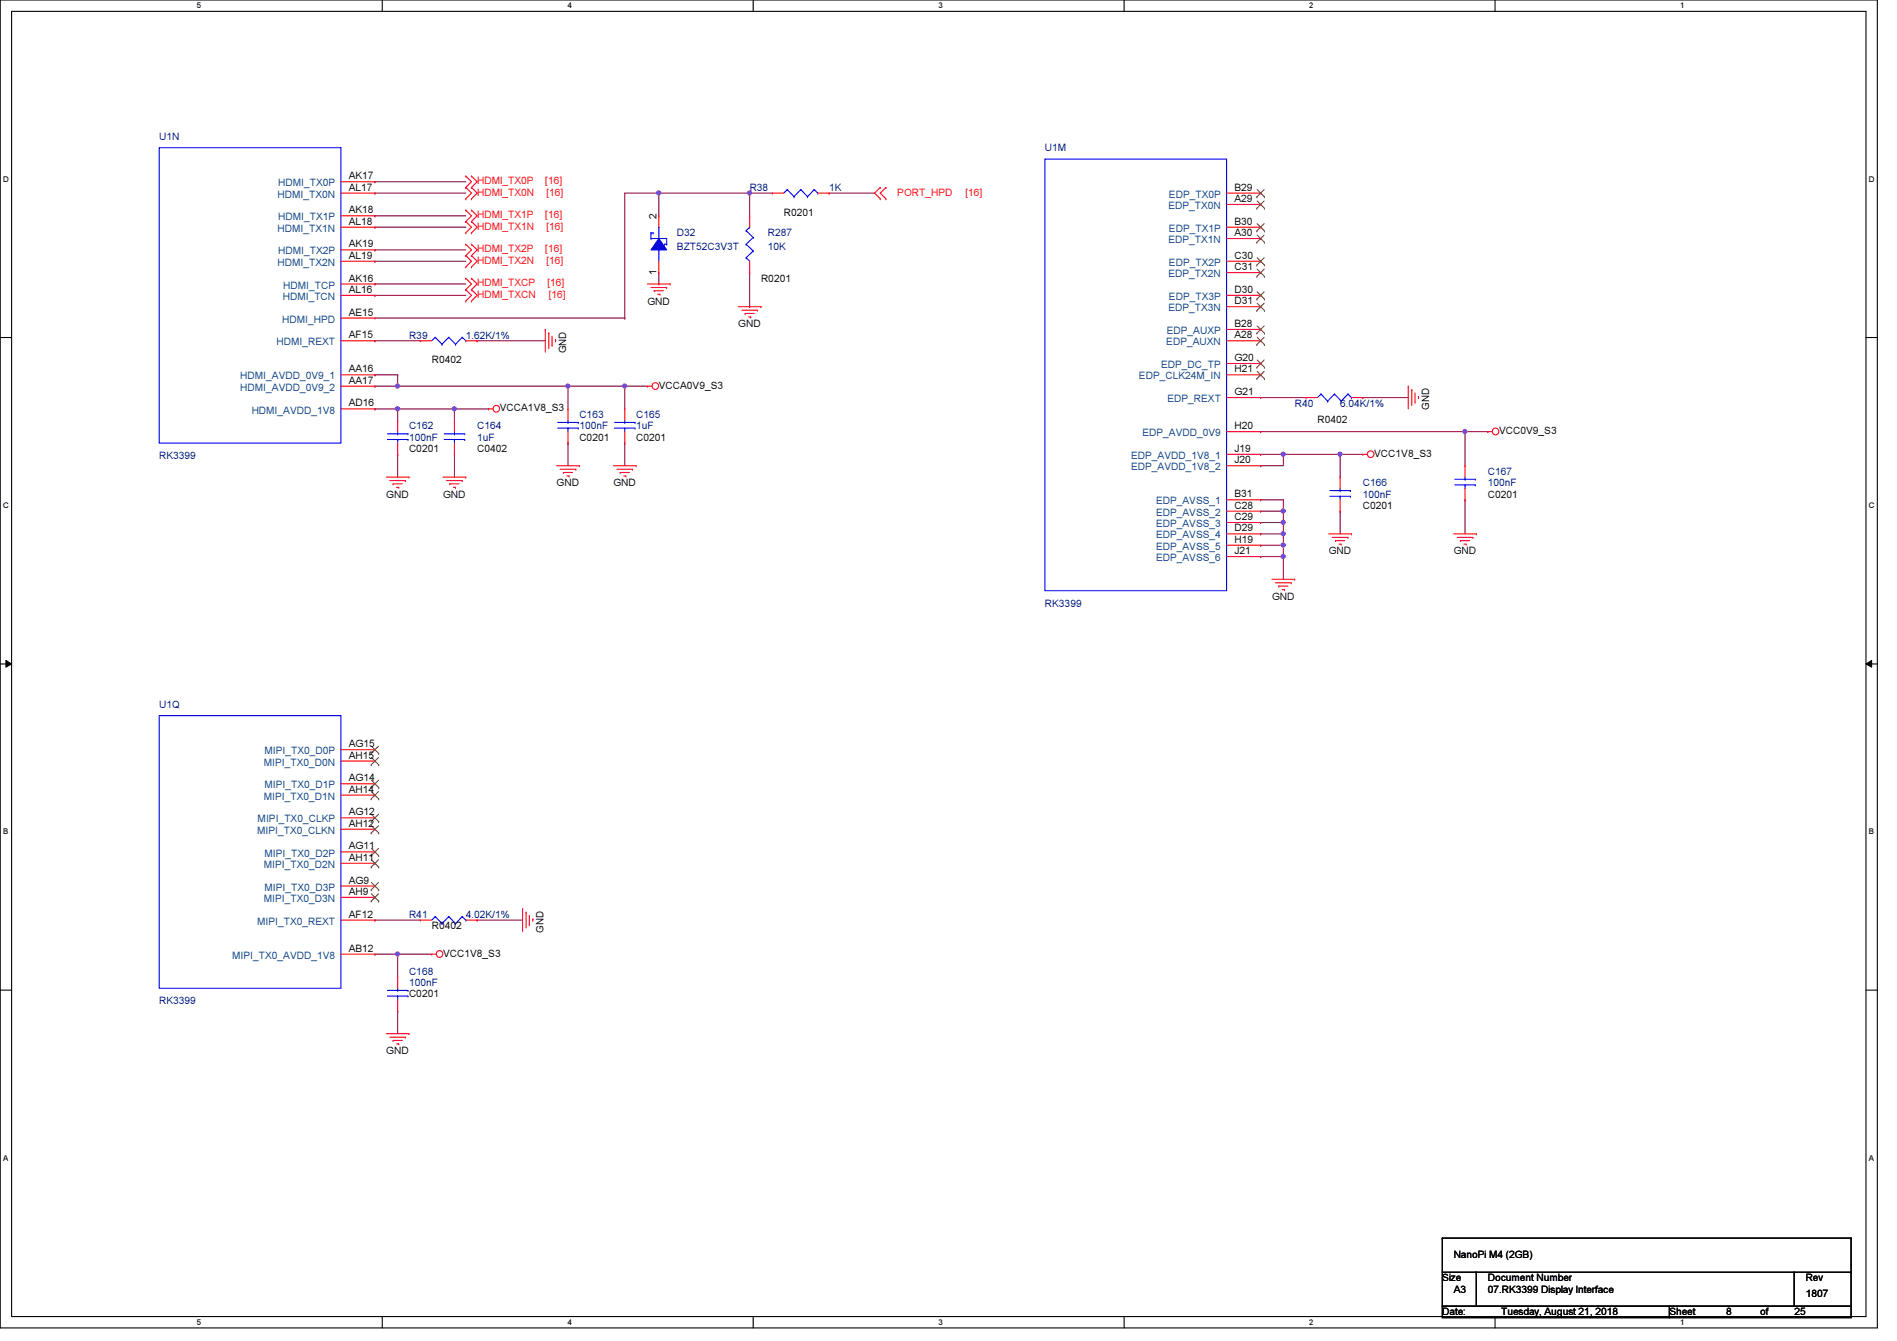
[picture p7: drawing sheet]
<svg xmlns="http://www.w3.org/2000/svg" width="297mm" height="210mm" viewBox="0 0 297 210" stroke-linecap="round" stroke-linejoin="round" font-family="sans-serif">
<path d="M0 0h294v207.9h-294zM1.8 1.8h290.4v204.3h-290.4z" fill="none" stroke="#000" stroke-width=".17"/>
<g fill="#fff">
<path d="M30.8 .2h.7v1.4h-.7z"/>
<path d="M30.8 206.2h.7v1.4h-.7z"/>
</g>
<path d="M59.9 0v1.8M59.9 206.1v1.8" fill="none" stroke="#000" stroke-width=".17"/>
<g fill="#fff">
<path d="M88.9 .2h.6v1.4h-.6z"/>
<path d="M88.9 206.2h.6v1.4h-.6z"/>
</g>
<path d="M117.9 0v1.8M117.9 206.1v1.8" fill="none" stroke="#000" stroke-width=".17"/>
<g fill="#fff">
<path d="M146.9 .2h.7v1.4h-.7z"/>
<path d="M146.9 206.2h.7v1.4h-.7z"/>
</g>
<path d="M176 0v1.8M176 206.1v1.8" fill="none" stroke="#000" stroke-width=".17"/>
<g fill="#fff">
<path d="M205 .2h.7v1.4h-.7z"/>
<path d="M205 206.2h.7v1.4h-.7z"/>
</g>
<path d="M234.1 0v1.8M234.1 206.1v1.8" fill="none" stroke="#000" stroke-width=".17"/>
<g fill="#fff">
<path d="M263.1 .2h.7v1.4h-.7z"/>
<path d="M263.1 206.2h.7v1.4h-.7z"/>
<path d="M.5 27.3h.9v1.4h-.9z"/>
<path d="M292.6 27.3h.9v1.4h-.9z"/>
<path d="M.5 78.4h.9v1.4h-.9z"/>
<path d="M292.6 78.4h.9v1.4h-.9z"/>
</g>
<path d="M0 52.8h1.8M292.2 52.8h1.8" fill="none" stroke="#000" stroke-width=".17"/>
<g fill="#fff">
<path d="M.5 129.5h.8v1.4h-.8z"/>
<path d="M292.6 129.5h.9v1.4h-.9z"/>
</g>
<path d="M0 103.9h1.8M292.2 103.9h1.8" fill="none" stroke="#000" stroke-width=".17"/>
<path d="M.9 103.4l.9 .5-.9 .5zM292.2 103.9l.9-.5v1z" fill="#000"/>
<path d="M.9 103.4l.9 .5-.9 .5zM292.2 103.9l.9-.5v1z" fill="none" stroke="#000" stroke-width=".16"/>
<g fill="#fff">
<path d="M.5 180.5h.8v1.4h-.8z"/>
<path d="M292.6 180.5h.9v1.4h-.9z"/>
</g>
<path d="M0 155h1.8M292.2 155h1.8" fill="none" stroke="#000" stroke-width=".17"/>
<g fill="none" stroke="#800040" stroke-width=".17">
<path d="M58.7 60.5h.1M58.7 64h.1M58.7 60.5h3.6M58.7 64h3.6M62.3 71.1h.1M62.3 71.1v3.6M71.2 64h.1M71.2 64h5.3M88.9 69.3h.1M88.9 60.5h.1M88.9 60.5v3.5M88.9 69.3v3.6"/>
<path d="M88.9 60.5h8.9M58.7 144h.1M58.7 144h7.1M62.3 149.4h.1M62.3 158.2h.1M62.3 149.4h5.3M62.3 149.4v3.5M62.3 158.2v3.6M74.7 144h.1M74.7 144h7.1"/>
</g>
<circle cx="97.8" cy="60.4" r=".32" fill="#f0f"/>
<circle cx="97.8" cy="60.4" r=".32" fill="none" stroke="#f0f" stroke-width=".17"/>
<path d="M62.3 64h.1M62.3 64h8.9" fill="none" stroke="#800040" stroke-width=".17"/>
<circle cx="71.1" cy="64" r=".32" fill="#f0f"/>
<circle cx="71.1" cy="64" r=".32" fill="none" stroke="#f0f" stroke-width=".17"/>
<circle cx="62.2" cy="64" r=".32" fill="#f0f"/>
<circle cx="62.2" cy="64" r=".32" fill="none" stroke="#f0f" stroke-width=".17"/>
<g fill="none" stroke="#800040" stroke-width=".17">
<path d="M58.7 39.1h.1M58.7 28.4h.1M58.7 30.2h.1M58.7 33.8h.1M58.7 35.6h.1M58.7 39.1h14.2M58.7 28.4h14.2M58.7 30.2h14.2M58.7 33.8h14.2M58.7 35.6h14.2M58.7 58.7h.1M58.7 53.3h.1"/>
<path d="M58.7 40.9h.1M58.7 44.4h.1M58.7 46.2h.1M58.7 58.7h3.6M58.7 53.3h7.1M58.7 40.9h14.2M58.7 44.4h14.2M58.7 46.2h14.2M62.3 58.7h.1M62.3 58.7v1.8M74.7 53.3h.1M74.7 53.3h10.7"/>
<path d="M62.3 64h.1M62.3 64v1.8M201 78.2h.1M201 78.2v1.8"/>
</g>
<circle cx="200.9" cy="80" r=".32" fill="#f0f"/>
<circle cx="200.9" cy="80" r=".32" fill="none" stroke="#f0f" stroke-width=".17"/>
<path d="M197.4 80h.1M197.4 80h3.6M201 80h.1M201 80v1.8" fill="none" stroke="#800040" stroke-width=".17"/>
<circle cx="200.9" cy="81.8" r=".32" fill="#f0f"/>
<circle cx="200.9" cy="81.8" r=".32" fill="none" stroke="#f0f" stroke-width=".17"/>
<path d="M197.4 78.2h.1M197.4 78.2h3.6M197.4 81.8h.1M197.4 81.8h3.6M201 81.8h.1M201 81.8v1.8" fill="none" stroke="#800040" stroke-width=".17"/>
<circle cx="200.9" cy="83.5" r=".32" fill="#f0f"/>
<circle cx="200.9" cy="83.5" r=".32" fill="none" stroke="#f0f" stroke-width=".17"/>
<path d="M197.4 83.6h.1M197.4 85.3h.1M197.4 83.6h3.6M197.4 85.3h3.6M201 83.6h.1M201 85.3h.1M201 83.6v3.5" fill="none" stroke="#800040" stroke-width=".17"/>
<circle cx="200.9" cy="85.3" r=".32" fill="#f0f"/>
<circle cx="200.9" cy="85.3" r=".32" fill="none" stroke="#f0f" stroke-width=".17"/>
<path d="M197.4 87.1h.1M197.4 87.1h3.6" fill="none" stroke="#800040" stroke-width=".17"/>
<circle cx="200.9" cy="87.1" r=".32" fill="#f0f"/>
<circle cx="200.9" cy="87.1" r=".32" fill="none" stroke="#f0f" stroke-width=".17"/>
<g fill="none" stroke="#800040" stroke-width=".17">
<path d="M197.4 71.1h.1M197.4 72.9h.1M197.4 71.1h16M201 71.1h.1M201 71.1v1.8h-3.6M209.8 71.1h.1M209.8 71.1v3.6M229.4 67.6h.1M229.4 78.2h.1M229.4 67.6h3.6M229.4 78.2v5.4M201 87.1h.1"/>
<path d="M201 87.1v3.6M209.8 80h.1M209.8 80v3.6"/>
</g>
<circle cx="209.8" cy="71.1" r=".32" fill="#f0f"/>
<circle cx="209.8" cy="71.1" r=".32" fill="none" stroke="#f0f" stroke-width=".17"/>
<circle cx="200.9" cy="71.1" r=".32" fill="#f0f"/>
<circle cx="200.9" cy="71.1" r=".32" fill="none" stroke="#f0f" stroke-width=".17"/>
<g fill="none" stroke="#800040" stroke-width=".17">
<path d="M62.3 60.5h.1M62.3 60.5h26.6M71.2 71.1h.1M71.2 64h.1M71.2 64v1.8M71.2 71.1v3.6M97.8 69.3h.1M97.8 69.3v3.6M197.4 62.2h.1M197.4 62.2h7.1M213.4 62.2h.1M213.4 62.2h7.1"/>
<path d="M229.4 67.6h.1M229.4 67.6v5.3"/>
</g>
<circle cx="88.9" cy="60.4" r=".32" fill="#f0f"/>
<circle cx="88.9" cy="60.4" r=".32" fill="none" stroke="#f0f" stroke-width=".17"/>
<circle cx="62.2" cy="60.4" r=".32" fill="#f0f"/>
<circle cx="62.2" cy="60.4" r=".32" fill="none" stroke="#f0f" stroke-width=".17"/>
<path d="M97.8 60.5h.1M97.8 60.5v3.5M97.8 60.5h3.6M58.7 149.4h.1M58.7 149.4h3.6" fill="none" stroke="#800040" stroke-width=".17"/>
<circle cx="62.2" cy="149.3" r=".32" fill="#f0f"/>
<circle cx="62.2" cy="149.3" r=".32" fill="none" stroke="#f0f" stroke-width=".17"/>
<path d="M58.7 49.8h39.1M97.8 49.8h.1M197.4 67.6h.1M197.4 67.6h32" fill="none" stroke="#800040" stroke-width=".17"/>
<circle cx="229.4" cy="67.5" r=".32" fill="#f0f"/>
<circle cx="229.4" cy="67.5" r=".32" fill="none" stroke="#f0f" stroke-width=".17"/>
<path d="M103.2 30.2h.1M103.2 30.2v3.6M117.4 30.2h.1M117.4 30.2h-19.6v19.6M129.8 30.2h.1M129.8 30.2h7.1M97.8 49.8h.1" fill="none" stroke="#800040" stroke-width=".17"/>
<circle cx="103.1" cy="30.2" r=".32" fill="#f0f"/>
<circle cx="103.1" cy="30.2" r=".32" fill="none" stroke="#f0f" stroke-width=".17"/>
<circle cx="117.4" cy="30.2" r=".32" fill="#f0f"/>
<circle cx="117.4" cy="30.2" r=".32" fill="none" stroke="#f0f" stroke-width=".17"/>
<path d="M117.4 30.2h.1M117.4 30.2v3.6M117.4 30.2h3.5M103.2 44.4h.1M103.2 42.7v1.7M117.4 48h.1M117.4 42.7v5.3" fill="none" stroke="#800040" stroke-width=".17"/>
<g fill="none" stroke="#f00" stroke-width=".17">
<path d="M72.9 31.1h.1M72.9 29.3h.1M72.9 27.6h.1M72.9 34.7h.1M72.9 32.9h.1M72.9 36.4h.1M72.9 38.2h.1M72.9 29.3l.9 .9-.9 .9M72.9 27.6l.9 .8-.9 .9M72.9 32.9l.9 .9-.9 .9M72.9 34.7l.9 .9-.9 .8M72.9 38.2l.9 .9-.9 .9"/>
<path d="M73.8 31.1h.1M73.8 29.3h.1M73.8 27.6h.1M73.8 34.7h.1M73.8 32.9h.1M73.8 36.4h.1M73.8 38.2h.1M73.8 29.3l.9 .9-.9 .9M73.8 27.6l.9 .8-.9 .9M73.8 32.9l.9 .9-.9 .9M73.8 34.7l.9 .9-.9 .8M73.8 38.2l.9 .9-.9 .9"/>
<path d="M117.4 33.8h.1M117.4 33.8v1.8M120.9 30.2h.1M120.9 30.2h1.8M128.1 30.2h1.7M129.8 30.2h.1M137.8 29.3h.1M137.8 31.1h.1M137.8 29.3l-.9 .9 .9 .9M138.7 31.1h.1M138.7 29.3h.1M138.7 29.3l-.9 .9 .9 .9"/>
<path d="M192.1 37.3h5.3M192.1 35.6h5.3M192.1 30.2h5.3M192.1 32h5.3M197.4 37.3h.1M197.4 35.6h.1M197.4 30.2h.1M197.4 32h.1M65.8 53.3h.1M65.8 53.3h1.8M72.9 40h.1M72.9 41.8h.1"/>
<path d="M72.9 45.3h.1M72.9 43.6h.1M72.9 47.1h.1M72.9 40l.9 .9-.9 .9M72.9 43.6l.9 .8-.9 .9M72.9 45.3l.9 .9-.9 .9M72.9 53.3h1.8M73.8 40h.1M73.8 41.8h.1M73.8 45.3h.1M73.8 43.6h.1M73.8 47.1h.1"/>
<path d="M73.8 40l.9 .9-.9 .9M73.8 43.6l.9 .8-.9 .9M73.8 45.3l.9 .9-.9 .9M74.7 53.3h.1M85.4 51.6h.1M85.4 51.6v3.5M85.9 52.1h.1M85.9 52.1v2.5M86.4 54.1h.1M86.4 52.6v1.5M87 53.2h.1M87 53.2v.3"/>
<path d="M101.4 44.4h3.5M101.9 45h2.5M102.4 45.5h.1M102.4 45.5h1.5M103 46.1h.3M103.3 46.1h.1M104.4 45h.1M104.9 44.4h.1M115.6 48h3.6M116.2 48.6h2.4M116.7 49.1h.1M116.7 49.1h1.4"/>
<path d="M117.2 49.6h.4M117.4 42.7h.1M117.4 40.9v1.8M117.6 49.6h.1M118.6 48.6h.1M119.2 48h.1M192.1 48h5.3M192.1 56.9h5.3M192.1 53.3h5.3M192.1 51.6h5.3M192.1 46.2h5.3M192.1 42.7h5.3"/>
<path d="M192.1 40.9h5.3M192.1 58.7h5.3M197.4 56.9h.1M197.4 53.3h.1M197.4 51.6h.1M197.4 46.2h.1M197.4 48h.1M197.4 42.7h.1M197.4 40.9h.1M197.4 58.7h.1M60.5 74.7h3.5M61 75.2h2.5"/>
<path d="M61.5 75.7h.1M61.5 75.7h1.5M62.1 76.3h.3M62.4 76.3h.1M63.5 75.2h.1M64 74.7h.1M69.4 74.7h3.5M69.9 75.2h2.5M70.4 75.7h.1M70.4 75.7h1.5M71 76.3h.3M71.2 65.8h.1"/>
<path d="M71.2 71.1h.1M71.2 65.8v1.8M71.2 69.3v1.8M71.3 76.3h.1M72.4 75.2h.1M72.9 74.7h.1M76.5 64h.1M76.5 64h.7M87.2 72.9h3.5M87.7 73.4h2.5M88.2 74h.1M88.2 74h1.5"/>
<path d="M88.8 74.5h.3M88.9 64h.1M88.9 69.3h.1M88.9 64v1.8M88.9 67.6v1.7M89.1 74.5h.1M90.2 73.4h.1M90.7 72.9h.1M96.1 72.9h3.5M96.6 73.4h2.5M97.1 74h.1M97.1 74h1.4"/>
<path d="M97.7 74.5h.3M97.8 64h.1M97.8 69.3h.1M97.8 64v1.8M97.8 67.6v1.7M98 74.5h.1M99.1 73.4h.1M99.6 72.9h.1M101.4 60.5h.1M101.4 60.5h.7M192.1 72.9h5.3M192.1 71.1h5.3"/>
<path d="M192.1 67.6h5.3M192.1 78.2h5.3M192.1 62.2h5.3M197.4 71.1h.1M197.4 72.9h.1M197.4 67.6h.1M197.4 78.2h.1M197.4 62.2h.1M204.5 62.2h.1M204.5 62.2h1.8M211.6 62.2h1.8M213.4 71.1h.1"/>
<path d="M213.4 62.2h.1M213.4 71.1h.7M220.5 60.5h.1M220.5 60.5v3.5M221.1 61h.1M221.1 61v2.5M221.6 62.9h.1M221.6 61.5v1.4M222.1 62.1h.1M222.1 62.1v.3M233 67.6h.1M233 67.6h.7"/>
<path d="M192.1 83.6h5.3M192.1 80h5.3M192.1 81.8h5.3M192.1 85.3h5.3M192.1 87.1h5.3M197.4 80h.1M197.4 81.8h.1M197.4 83.6h.1M197.4 85.3h.1M197.4 87.1h.1M199.2 90.7h3.5M199.7 91.2h2.5"/>
<path d="M200.2 91.7h.1M200.2 91.7h1.5M200.8 92.3h.3M201.1 92.3h.1M202.2 91.2h.1M202.7 90.7h.1M208.1 83.6h3.5M208.6 84.1h2.5M209.1 84.6h.1M209.1 84.6h1.5M209.7 85.2h.3M210 85.2h.1"/>
<path d="M211.1 84.1h.1M211.6 83.6h.1M227.6 83.6h3.6M228.2 84.1h2.4M228.7 84.6h.1M228.7 84.6h1.4M229.2 85.2h.4M229.6 85.2h.1M230.6 84.1h.1M231.2 83.6h.1M53.4 117.3h5.3M53.4 119.1h5.3"/>
<path d="M58.7 117.3h.1M58.7 119.1h.1M53.4 122.7h5.3M53.4 124.5h5.3M53.4 133.3h5.3M53.4 135.1h5.3M53.4 138.7h5.3M53.4 128h5.3M53.4 129.8h5.3M58.7 122.7h.1M58.7 124.5h.1M58.7 133.3h.1"/>
<path d="M58.7 135.1h.1M58.7 138.7h.1M58.7 128h.1M58.7 129.8h.1M53.4 149.4h5.3M53.4 140.5h5.3M53.4 144h5.3M58.7 140.5h.1M58.7 144h.1M58.7 149.4h.1M67.6 149.4h.1M67.6 149.4h.7"/>
<path d="M81.8 142.2h.1M81.8 142.2v3.6M82.4 142.8h.1M82.4 142.8v2.4M82.9 144.7h.1M82.9 143.3v1.4M83.4 143.8h.1M83.4 143.8v.4M60.5 161.8h3.5M61 162.3h2.5M61.5 162.9h.1M61.5 162.9h1.5"/>
<path d="M62.1 163.4h.3M62.4 163.4h.1M63.5 162.3h.1M64 161.8h.1"/>
<circle cx="77.7" cy="64" r=".52"/>
<circle cx="102.6" cy="60.4" r=".52"/>
<circle cx="214.6" cy="71.1" r=".52"/>
<circle cx="234.2" cy="67.5" r=".52"/>
<circle cx="68.8" cy="149.3" r=".52"/>
</g>
<path d="M225.8 199.1h5.4v5.4h-5.4zM225.8 193.8h.1M225.8 193.8v5.3M225.8 193.8h64.1M231.2 199.1h49.8v5.4h-49.8zM281 199.1h8.9v5.4h-8.9zM289.9 193.8h.1M289.9 199.1h.1M289.9 193.8v5.3M225.8 204.5h35.6v1.7h-35.6zM261.4 204.5h28.5v1.7h-28.5z" fill="none" stroke="#000" stroke-width=".17"/>
<g fill="none" stroke="#00f" stroke-width=".17">
<path d="M101.9 37.3h.1M101.9 36.4h.1M101.9 37.3h2.5v.9M101.9 36.4v.9M103.2 39.1h.1M103.2 35.6h.1M103.2 35.6v1.7M103.2 39.1v1.8M104.4 38.2h.1M116.8 38.2h.1M116.8 36.1h.1M116.8 38.2l1.1 1.1"/>
<path d="M116.8 36.1l1.1 1.1M117.4 35.6h.1M117.4 35.6l-.6 .5M117.9 39.3h.1M117.9 37.2h.1M117.9 39.3l-1.1 1M117.9 37.2l-1.1 1M123.3 29.7h.1M123.3 29.7l-.6 .5M123.3 29.7l1 1.1M124.3 30.8h.1M125.4 29.7h.1"/>
<path d="M125.4 29.7l-1.1 1.1M125.4 29.7l1 1.1M126.4 30.8h.1M127.5 29.7h.1M127.5 29.7l-1.1 1.1M127.5 29.7l.6 .5M128.1 30.2h.1M163.6 24.9h28.5v67.6h-28.5zM68.2 52.8h.1M68.2 52.8l-.6 .5M68.2 52.8l1 1.1M69.2 53.9h.1"/>
<path d="M70.3 52.8h.1M70.3 52.8l-1.1 1.1M70.3 52.8l1 1.1M71.3 53.9h.1M72.4 52.8h.1M72.4 52.8l-1.1 1.1M72.4 52.8l.5 .5M72.9 53.3h.1M116.8 40.3h.1M116.8 40.3l.6 .6M69.6 68.8h3.2M69.6 67.9h3.2"/>
<path d="M71.2 67.9h.1M71.2 68.8h.1M71.2 67.6v.3M71.2 68.8v.5M72.8 68.8h.1M72.8 67.9h.1M87.3 67h3.2M87.3 66.1h3.2M88.9 66.1h.1M88.9 67h.1M88.9 65.8v.3M88.9 67v.6"/>
<path d="M90.5 67h.1M90.5 66.1h.1M96.2 67h3.2M96.2 66.1h3.2M97.8 66.1h.1M97.8 67h.1M97.8 65.8v.3M97.8 67v.6M99.4 67h.1M99.4 66.1h.1M206.8 61.7h.1M206.8 61.7l-.5 .5"/>
<path d="M206.8 61.7l1.1 1.1M207.9 62.8h.1M209 61.7h.1M209 61.7l-1.1 1.1M209 61.7l1 1.1M210 62.8h.1M211.1 61.7h.1M211.1 61.7l-1.1 1.1M211.1 61.7l.5 .5M211.6 62.2h.1M24.9 112h28.5v42.7h-28.5z"/>
</g>
<g fill="none" stroke="#804000" stroke-width=".16">
<path d="M196.8 37.9h.1M196.8 36.2h.1M196.8 30.8h.1M196.8 32.6h.1M196.8 36.8l1.2 1.1M196.8 35l1.2 1.2M196.8 29.7l1.2 1.1M196.8 31.5l1.2 1.1M197.9 36.8l-1.1 1.1M197.9 35l-1.1 1.2M197.9 29.7l-1.1 1.1M197.9 31.5l-1.1 1.1"/>
<path d="M198 37.9h.1M198 36.2h.1M198 30.8h.1M198 32.6h.1M196.8 57.5h.1M196.8 53.9h.1M196.8 52.2h.1M196.8 46.8h.1M196.8 48.6h.1M196.8 43.3h.1M196.8 41.5h.1M196.8 59.3h.1"/>
<path d="M196.8 56.3l1.2 1.2M196.8 52.8l1.2 1.1M196.8 51l1.2 1.2M196.8 45.7l1.2 1.1M196.8 47.5l1.2 1.1M196.8 42.1l1.2 1.2M196.8 40.3l1.2 1.2M196.8 58.1l1.2 1.2M197.9 56.3l-1.1 1.2M197.9 52.8l-1.1 1.1M197.9 51l-1.1 1.2M197.9 45.7l-1.1 1.1"/>
<path d="M197.9 47.5l-1.1 1.1M197.9 42.1l-1.1 1.2M197.9 40.3l-1.1 1.2M197.9 58.1l-1.1 1.2M198 57.5h.1M198 53.9h.1M198 52.2h.1M198 46.8h.1M198 48.6h.1M198 43.3h.1M198 41.5h.1M198 59.3h.1"/>
<path d="M58.1 117.9h.1M58.1 119.7h.1M58.2 116.8l1.1 1.1M58.2 118.6l1.1 1.1M59.3 116.8l-1.2 1.1M59.3 118.6l-1.2 1.1M59.3 117.9h.1M59.3 119.7h.1M58.1 123.3h.1M58.1 125.1h.1M58.1 133.9h.1M58.1 135.7h.1"/>
<path d="M58.1 139.3h.1M58.1 128.6h.1M58.1 130.4h.1M58.2 122.1l1.1 1.2M58.2 123.9l1.1 1.2M58.2 132.8l1.1 1.1M58.2 134.6l1.1 1.1M58.2 138.1l1.1 1.2M58.2 139.9l1.1 1.2M58.2 127.5l1.1 1.1M58.2 129.2l1.1 1.2M59.3 122.1l-1.2 1.2"/>
<path d="M59.3 123.9l-1.2 1.2M59.3 132.8l-1.2 1.1M59.3 134.6l-1.2 1.1M59.3 138.1l-1.2 1.2M59.3 139.9l-1.2 1.2M59.3 127.5l-1.2 1.1M59.3 129.2l-1.2 1.2M59.3 123.3h.1M59.3 125.1h.1M59.3 133.9h.1M59.3 135.7h.1M59.3 139.3h.1"/>
<path d="M59.3 128.6h.1M59.3 130.4h.1M58.1 141.1h.1M59.3 141.1h.1"/>
</g>
<path d="M103.2 37.3l1.2 1.8h-2.5z" fill-rule="evenodd" fill="#00f"/>
<g fill="none" stroke="#00f" stroke-width=".17">
<path d="M24.9 23.1h28.5v46.2h-28.5zM101.9 36.4h.4M102.3 36.4h.1M103.2 37.3l1.2 1.8h-2.5zM104.1 38.2h.1M104.1 38.2h.3M60.7 68.8h3.2M60.7 67.9h3.2M62.3 67.9h.1M62.3 68.8h.1M62.3 67.6v.3M62.3 68.8v.5"/>
<path d="M63.9 68.8h.1M63.9 67.9h.1M208.2 77.7h3.3M208.2 76.8h3.3M209.8 76.8h.1M209.8 77.7h.1M209.8 76.5v.3M209.8 77.7v.5M211.5 77.7h.1M211.5 76.8h.1M227.8 75.9h3.2M227.8 75h3.2"/>
<path d="M229.4 75h.1M229.4 75.9h.1M229.4 74.7v.3M229.4 75.9v.6M231 75.9h.1M231 75h.1M60.7 155.9h3.2M60.7 155h3.2M62.3 155h.1M62.3 155.9h.1M62.3 154.7v.3M62.3 155.9v.6"/>
<path d="M63.9 155.9h.1M63.9 155h.1M68.2 143.5h.1M68.2 143.5l-.6 .5M68.2 143.5l1 1.1M69.2 144.6h.1M70.3 143.5h.1M70.3 143.5l-1.1 1.1M70.3 143.5l1 1.1M71.3 144.6h.1M72.4 143.5h.1M72.4 143.5l-1.1 1.1"/>
<path d="M72.4 143.5l.5 .5M72.9 144h.1"/>
</g>
<g fill="none" stroke="#f00" stroke-width=".17">
<path d="M53.4 39.1h5.3M53.4 33.8h5.3M53.4 35.6h5.3M53.4 28.4h5.3M53.4 30.2h5.3M58.7 39.1h.1M58.7 33.8h.1M58.7 35.6h.1M58.7 28.4h.1M58.7 30.2h.1M103.2 33.8h.1M103.2 33.8v1.8"/>
<path d="M53.4 58.7h5.3M53.4 40.9h5.3M53.4 46.2h5.3M53.4 44.4h5.3M53.4 53.3h5.3M53.4 49.8h5.3M58.7 58.7h.1M58.7 40.9h.1M58.7 46.2h.1M58.7 44.4h.1M58.7 53.3h.1M58.7 49.8h.1"/>
<path d="M103.2 42.7h.1M103.2 40.9v1.8M53.4 64h5.3M53.4 60.5h5.3M58.7 64h.1M58.7 60.5h.1M62.3 65.8h.1M62.3 71.1h.1M62.3 65.8v1.8M62.3 69.3v1.8M209.8 74.7h.1M209.8 74.7v1.8"/>
<path d="M209.8 78.2v1.8M229.4 72.9h.1M229.4 78.2h.1M229.4 72.9v1.8M229.4 76.5v1.7M209.8 80h.1M62.3 152.9h.1M62.3 158.2h.1M62.3 152.9v1.8M62.3 156.5v1.7M65.8 144h.1M65.8 144h1.8"/>
<path d="M72.9 144h1.8M74.7 144h.1"/>
</g>
<circle cx="97.8" cy="60.4" r=".32" fill="#f0f"/>
<circle cx="97.8" cy="60.4" r=".32" fill="none" stroke="#f0f" stroke-width=".17"/>
<circle cx="71.1" cy="64" r=".32" fill="#f0f"/>
<circle cx="71.1" cy="64" r=".32" fill="none" stroke="#f0f" stroke-width=".17"/>
<circle cx="62.2" cy="64" r=".32" fill="#f0f"/>
<circle cx="62.2" cy="64" r=".32" fill="none" stroke="#f0f" stroke-width=".17"/>
<circle cx="200.9" cy="80" r=".32" fill="#f0f"/>
<circle cx="200.9" cy="80" r=".32" fill="none" stroke="#f0f" stroke-width=".17"/>
<circle cx="200.9" cy="81.8" r=".32" fill="#f0f"/>
<circle cx="200.9" cy="81.8" r=".32" fill="none" stroke="#f0f" stroke-width=".17"/>
<circle cx="200.9" cy="83.5" r=".32" fill="#f0f"/>
<circle cx="200.9" cy="83.5" r=".32" fill="none" stroke="#f0f" stroke-width=".17"/>
<circle cx="200.9" cy="85.3" r=".32" fill="#f0f"/>
<circle cx="200.9" cy="85.3" r=".32" fill="none" stroke="#f0f" stroke-width=".17"/>
<circle cx="200.9" cy="87.1" r=".32" fill="#f0f"/>
<circle cx="200.9" cy="87.1" r=".32" fill="none" stroke="#f0f" stroke-width=".17"/>
<circle cx="209.8" cy="71.1" r=".32" fill="#f0f"/>
<circle cx="209.8" cy="71.1" r=".32" fill="none" stroke="#f0f" stroke-width=".17"/>
<circle cx="200.9" cy="71.1" r=".32" fill="#f0f"/>
<circle cx="200.9" cy="71.1" r=".32" fill="none" stroke="#f0f" stroke-width=".17"/>
<circle cx="88.9" cy="60.4" r=".32" fill="#f0f"/>
<circle cx="88.9" cy="60.4" r=".32" fill="none" stroke="#f0f" stroke-width=".17"/>
<circle cx="62.2" cy="60.4" r=".32" fill="#f0f"/>
<circle cx="62.2" cy="60.4" r=".32" fill="none" stroke="#f0f" stroke-width=".17"/>
<circle cx="62.2" cy="149.3" r=".32" fill="#f0f"/>
<circle cx="62.2" cy="149.3" r=".32" fill="none" stroke="#f0f" stroke-width=".17"/>
<circle cx="229.4" cy="67.5" r=".32" fill="#f0f"/>
<circle cx="229.4" cy="67.5" r=".32" fill="none" stroke="#f0f" stroke-width=".17"/>
<circle cx="103.1" cy="30.2" r=".32" fill="#f0f"/>
<circle cx="103.1" cy="30.2" r=".32" fill="none" stroke="#f0f" stroke-width=".17"/>
<circle cx="117.4" cy="30.2" r=".32" fill="#f0f"/>
<circle cx="117.4" cy="30.2" r=".32" fill="none" stroke="#f0f" stroke-width=".17"/>
<g font-size="1.6" fill="#000080">
<text x="24.9" y="21.9">U1N</text>
<text x="163.6" y="23.7">U1M</text>
<text x="117.4" y="29.9">R38</text>
<text x="129.8" y="29.9">1K</text>
<text x="106" y="37">D32</text>
<text x="106" y="39.1">BZT52C3V3T</text>
<text x="120.2" y="37">R287</text>
<text x="120.2" y="39.1">10K</text>
<text x="64" y="53">R39</text>
<text x="72.9" y="53">1.62K/1%</text>
<text x="90.7" y="65.4">C163</text>
<text x="99.6" y="65.4">C165</text>
<text x="202.7" y="63.7">R40</text>
<text x="209.8" y="63.7">6.04K/1%</text>
<text x="24.9" y="71.8">RK3399</text>
<text x="64" y="67.2">C162</text>
<text x="64" y="69">100nF</text>
<text x="74.7" y="67.2">C164</text>
<text x="74.7" y="69">1uF</text>
<text x="90.7" y="67.2">100nF</text>
<text x="99.6" y="67.2">1uF</text>
<text x="213.4" y="76.1">C166</text>
<text x="213.4" y="77.9">100nF</text>
<text x="233" y="74.3">C167</text>
<text x="233" y="76.1">100nF</text>
<text x="163.6" y="95">RK3399</text>
<text x="24.9" y="110.8">U1Q</text>
<text x="64" y="143.7">R41</text>
<text x="72.9" y="143.7">4.02K/1%</text>
<text x="64" y="152.6">C168</text>
<text x="64" y="154.3">100nF</text>
<text x="24.9" y="157.2">RK3399</text>
</g>
<g font-size="1.6" fill="#004080">
<text x="43.6" y="29.2">HDMI_TX0P</text>
<text x="43.5" y="30.9">HDMI_TX0N</text>
<text x="43.6" y="34.5">HDMI_TX1P</text>
<text x="183" y="32.7">EDP_TX0N</text>
<text x="183" y="30.9">EDP_TX0P</text>
<text x="43.5" y="41.6">HDMI_TX2N</text>
<text x="43.5" y="36.3">HDMI_TX1N</text>
<text x="43.6" y="39.8">HDMI_TX2P</text>
<text x="183" y="38.1">EDP_TX1N</text>
<text x="183" y="41.6">EDP_TX2P</text>
<text x="183" y="36.3">EDP_TX1P</text>
<text x="44.3" y="46.9">HDMI_TCN</text>
<text x="44.4" y="45.2">HDMI_TCP</text>
<text x="183" y="43.4">EDP_TX2N</text>
<text x="183" y="46.9">EDP_TX3P</text>
<text x="44.2" y="50.5">HDMI_HPD</text>
<text x="182.7" y="52.3">EDP_AUXP</text>
<text x="183" y="48.7">EDP_TX3N</text>
<text x="37.6" y="59.4">HDMI_AVDD_0V9_1</text>
<text x="43.3" y="54.1">HDMI_REXT</text>
<text x="178.3" y="59.4">EDP_CLK24M_IN</text>
<text x="181.8" y="57.6">EDP_DC_TP</text>
<text x="182.6" y="54.1">EDP_AUXN</text>
<text x="37.6" y="61.2">HDMI_AVDD_0V9_2</text>
<text x="39.4" y="64.7">HDMI_AVDD_1V8</text>
<text x="182.8" y="62.9">EDP_REXT</text>
<text x="177.1" y="71.8">EDP_AVDD_1V8_1</text>
<text x="178.9" y="68.3">EDP_AVDD_0V9</text>
<text x="177.1" y="73.6">EDP_AVDD_1V8_2</text>
<text x="181" y="79">EDP_AVSS_1</text>
<text x="181" y="80.7">EDP_AVSS_2</text>
<text x="181" y="82.5">EDP_AVSS_3</text>
<text x="181" y="84.3">EDP_AVSS_4</text>
<text x="181" y="86.1">EDP_AVSS_5</text>
<text x="181" y="87.8">EDP_AVSS_6</text>
<text x="41.3" y="119.8">MIPI_TX0_D0N</text>
<text x="41.4" y="118.1">MIPI_TX0_D0P</text>
<text x="41.3" y="125.2">MIPI_TX0_D1N</text>
<text x="41.4" y="123.4">MIPI_TX0_D1P</text>
<text x="40.3" y="130.5">MIPI_TX0_CLKN</text>
<text x="40.3" y="128.7">MIPI_TX0_CLKP</text>
<text x="41.3" y="135.8">MIPI_TX0_D2N</text>
<text x="41.4" y="134.1">MIPI_TX0_D2P</text>
<text x="41.3" y="141.2">MIPI_TX0_D3N</text>
<text x="41.4" y="139.4">MIPI_TX0_D3P</text>
<text x="40.3" y="144.7">MIPI_TX0_REXT</text>
<text x="36.4" y="150.1">MIPI_TX0_AVDD_1V8</text>
</g>
<g font-size="1.6">
<text x="54.6" y="28.1">AK17</text>
<text x="54.6" y="29.8">AL17</text>
<text x="193.3" y="29.8">B29</text>
<text x="54.6" y="33.4">AK18</text>
<text x="54.6" y="35.2">AL18</text>
<text x="102.8" y="34.3" transform="rotate(-90 102.8 34.3)">2</text>
<text x="122.7" y="33.8">R0201</text>
<text x="193.3" y="35.2">B30</text>
<text x="193.3" y="31.6">A29</text>
<text x="54.6" y="38.7">AK19</text>
<text x="54.6" y="40.5">AL19</text>
<text x="193.3" y="40.5">C30</text>
<text x="193.3" y="37">A30</text>
<text x="54.6" y="45.8">AL16</text>
<text x="54.6" y="44.1">AK16</text>
<text x="101.4" y="47.7">GND</text>
<text x="102.8" y="43" transform="rotate(-90 102.8 43)">1</text>
<text x="119.2" y="44.1">R0201</text>
<text x="193.3" y="45.8">D30</text>
<text x="193.3" y="47.6">D31</text>
<text x="193.3" y="42.3">C31</text>
<text x="54.6" y="53">AF15</text>
<text x="54.6" y="49.4">AE15</text>
<text x="115.6" y="51.2">GND</text>
<text x="193.3" y="53">A28</text>
<text x="193.3" y="51.2">B28</text>
<text x="54.6" y="58.3">AA16</text>
<text x="67.6" y="56.9">R0402</text>
<text x="88.6" y="55.3" transform="rotate(-90 88.6 55.3)">GND</text>
<text x="193.3" y="56.5">G20</text>
<text x="193.3" y="58.3">H21</text>
<text x="54.6" y="63.6">AD16</text>
<text x="54.6" y="60.1">AA17</text>
<text x="78.3" y="64.4">VCCA1V8_S3</text>
<text x="103.2" y="60.8">VCCA0V9_S3</text>
<text x="193.3" y="61.8">G21</text>
<text x="223.8" y="64.2" transform="rotate(-90 223.8 64.2)">GND</text>
<text x="64" y="70.8">C0201</text>
<text x="74.7" y="70.8">C0402</text>
<text x="90.7" y="69">C0201</text>
<text x="99.6" y="69">C0201</text>
<text x="193.3" y="70.7">J19</text>
<text x="193.3" y="67.2">H20</text>
<text x="206.3" y="66.2">R0402</text>
<text x="215.2" y="71.5">VCC1V8_S3</text>
<text x="234.7" y="67.9">VCC0V9_S3</text>
<text x="60.5" y="77.9">GND</text>
<text x="69.4" y="77.9">GND</text>
<text x="87.2" y="76.1">GND</text>
<text x="96.1" y="76.1">GND</text>
<text x="193.3" y="72.5">J20</text>
<text x="193.3" y="77.9">B31</text>
<text x="233" y="77.9">C0201</text>
<text x="193.3" y="79.6">C28</text>
<text x="193.3" y="81.4">C29</text>
<text x="193.3" y="83.2">D29</text>
<text x="213.4" y="79.7">C0201</text>
<text x="193.3" y="85">H19</text>
<text x="193.3" y="86.7">J21</text>
<text x="208.1" y="86.8">GND</text>
<text x="227.6" y="86.8">GND</text>
<text x="199.2" y="93.9">GND</text>
<text x="54.6" y="117">AG15</text>
<text x="54.6" y="118.7">AH15</text>
<text x="54.6" y="122.3">AG14</text>
<text x="54.6" y="124.1">AH14</text>
<text x="54.6" y="127.6">AG12</text>
<text x="54.6" y="129.4">AH12</text>
<text x="54.6" y="133">AG11</text>
<text x="54.6" y="134.7">AH11</text>
<text x="54.6" y="138.3">AG9</text>
<text x="54.6" y="140.1">AH9</text>
<text x="54.6" y="143.6">AF12</text>
<text x="54.6" y="149">AB12</text>
<text x="67.6" y="145.5">R0402</text>
<text x="69.4" y="149.7">VCC1V8_S3</text>
<text x="85.1" y="146" transform="rotate(-90 85.1 146)">GND</text>
<text x="64" y="156.1">C0201</text>
<text x="60.5" y="165">GND</text>
<text x="227.6" y="196.8">NanoPi M4 (2GB)</text>
<text x="225.8" y="200.6">Size</text>
<text x="227.6" y="202.4">A3</text>
<text x="233" y="202.4">07.RK3399 Display Interface</text>
<text x="233" y="200.6">Document Number</text>
<text x="282.7" y="203.1">1807</text>
<text x="282.7" y="200.6">Rev</text>
<text x="225.8" y="205.9">Date:</text>
<text x="235.1" y="205.9">Tuesday, August 21, 2018</text>
<text x="261.4" y="205.9">Sheet</text>
<text x="270.3" y="205.9">8</text>
<text x="275.6" y="205.9">of</text>
<text x="281" y="205.9">25</text>
</g>
<g font-size="1.6" fill="#f00">
<text x="74.7" y="28.8">HDMI_TX0P</text>
<text x="85.4" y="28.8">[16]</text>
<text x="74.7" y="30.6">HDMI_TX0N</text>
<text x="74.7" y="34.2">HDMI_TX1P</text>
<text x="74.7" y="35.9">HDMI_TX1N</text>
<text x="85.4" y="34.2">[16]</text>
<text x="85.6" y="30.6">[16]</text>
<text x="85.6" y="35.9">[16]</text>
<text x="140.5" y="30.6">PORT_HPD</text>
<text x="151.2" y="30.6">[16]</text>
<text x="74.7" y="39.5">HDMI_TX2P</text>
<text x="74.7" y="41.3">HDMI_TX2N</text>
<text x="85.4" y="39.5">[16]</text>
<text x="85.6" y="41.3">[16]</text>
<text x="74.7" y="44.8">HDMI_TXCP</text>
<text x="74.7" y="46.6">HDMI_TXCN</text>
<text x="85.7" y="44.8">[16]</text>
<text x="85.9" y="46.6">[16]</text>
</g>
<g font-size="1.3">
<text x="30.8" y="1.3">5</text>
<text x="88.9" y="1.3">4</text>
<text x="146.9" y="1.3">3</text>
<text x="205" y="1.3">2</text>
<text x="263.1" y="1.3">1</text>
<text x=".5" y="28.4">D</text>
<text x="292.6" y="28.4">D</text>
<text x=".5" y="79.5">C</text>
<text x="292.6" y="79.5">C</text>
<text x=".5" y="130.6">B</text>
<text x="292.6" y="130.6">B</text>
<text x=".5" y="181.7">A</text>
<text x="292.6" y="181.7">A</text>
<text x="30.8" y="207.4">5</text>
<text x="88.9" y="207.4">4</text>
<text x="146.9" y="207.4">3</text>
<text x="205" y="207.4">2</text>
<text x="263.1" y="207.4">1</text>
</g>
</svg>
